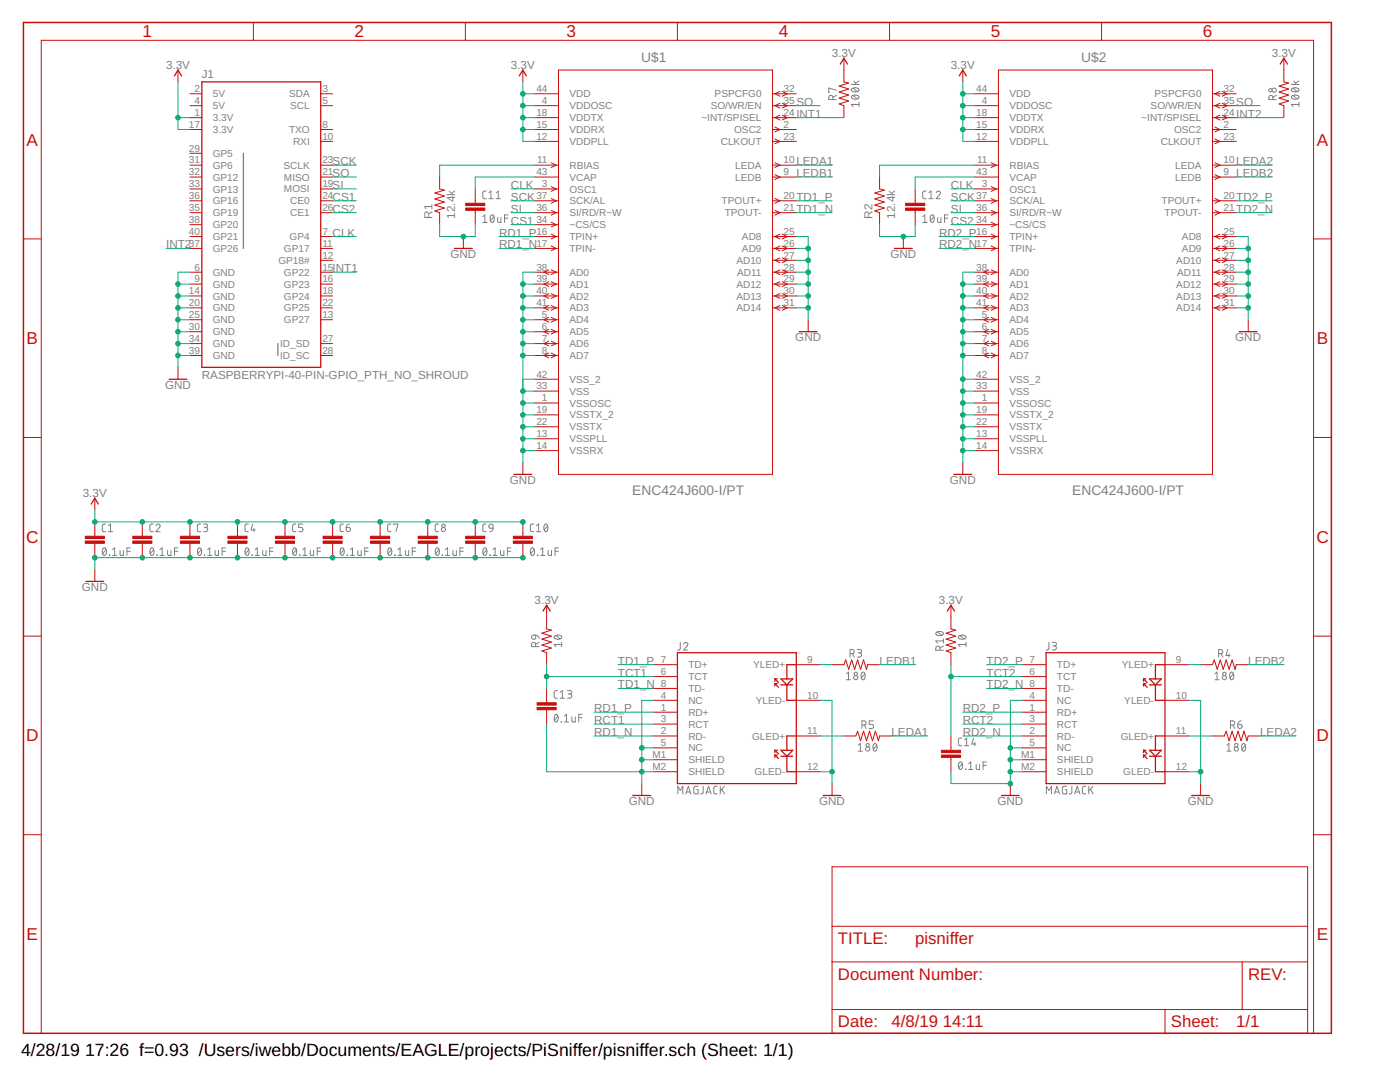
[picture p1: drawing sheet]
<svg xmlns="http://www.w3.org/2000/svg" width="279mm" height="216mm" viewBox="0 0 279 216" stroke-linecap="round" stroke-linejoin="round" font-family="sans-serif">
<g fill="none" stroke="#808080" stroke-width=".2">
<path d="M166.2 19.9v-.4a.42 .42 0 0 0-.4-.5 .42 .42 0 0 0-.4 .5v.4h1.5M166.9 18l-1.5-.4v.8h.2M166.9 19l-.7 .4M169.9 16.8h1.5M170 19.2a.96 .96 0 0 1 1.4 .2 .9 .9 0 0 1-1.5 0zM170 17.7a.96 .96 0 0 1 1.4 .2 .9 .9 0 0 1-1.5 0zM170.2 19l.9 .7M170.2 17.6l.9 .7M170.4 16.2l.5 .6M171.4 16.2l-.7 .4M254 19.9v-.4a.41 .41 0 0 0-.4-.5 .41 .41 0 0 0-.4 .5v.4h1.5M254.7 19l-.7 .4"/>
<path d="M257.7 16.8h1.5M257.8 19.2a.96 .96 0 0 1 1.4 .2 .88 .88 0 0 1-1.5 0zM257.8 17.7a.96 .96 0 0 1 1.4 .2 .88 .88 0 0 1-1.5 0zM258 19l.9 .7M258 17.6l.9 .7M258.2 16.2l.5 .6M259.2 16.2l-.7 .4M97 38.1l-.4 .1-.2 .3v.9l.2 .2h.4M97.6 39.6h.8M97.6 38.5l.4-.4v1.5M99 39.6h.9M99 38.5l.4-.4v1.5"/>
<path d="M171.4 20.8h-1.5l.3 .5M171.4 20.4v.9M184.8 38.1l-.4 .1-.3 .3 .1 .9 .2 .2h.4M185.4 39.6h.8M185.4 38.5l.4-.4v1.5M186.8 38.5a.41 .41 0 0 1 .6-.3 .41 .41 0 0 1 .2 .6l-.8 .8h.9M259.2 20.8h-1.5l.3 .5M259.2 20.4v.9M96.4 43.2l.4-.3v1.5M96.4 44.4h.8M98 43l.2-.1a.88 .88 0 0 1 0 1.5 .93 .93 0 0 1-.2-1.4zM98.6 43.2l-.7 .8"/>
<path d="M99.3 43.4v.8l.3 .2h.4v-1M100.7 43.5h.7M101.4 42.9h-.7v1.5M184.1 44.4h.9M184.1 43.2l.5-.3v1.5M185.8 43l.2-.1a.88 .88 0 0 1 0 1.5 .96 .96 0 0 1-.2-1.4zM186.4 43.2l-.7 .8M187.1 43.4v.8l.3 .2h.4v-1M188.5 43.5h.7M189.2 42.9h-.7v1.5M20.6 109.4l.2-.1a.88 .88 0 0 1 0 1.5 .96 .96 0 0 1-.2-1.4zM21.1 104.6h-.5l-.2 .3 .1 1.1 .6 .1"/>
<path d="M21.2 109.7l-.7 .8M21.6 106.1h.9M21.6 104.9l.5-.3v1.5M21.8 110.7l.1 .1zM22.5 110.8h.8M22.5 109.7l.4-.4v1.5M24 109.8v.9l.1 .1h.5v-1M25.3 110h.7M26 109.3h-.7v1.5M30.1 109.4l.2-.1a.88 .88 0 0 1 0 1.5 .93 .93 0 0 1-.2-1.4zM30.6 104.6l-.6 .1-.1 .2 .1 1.1 .6 .1M30.7 109.7l-.7 .8"/>
<path d="M31.1 104.9a.41 .41 0 0 1 .6-.3 .41 .41 0 0 1 .1 .6l-.7 .9h.9M31.3 110.7l.1 .1zM31.9 110.8h.9M31.9 109.7l.5-.4v1.5M33.4 109.8v.8l.2 .2h.5v-1M34.8 110h.7M35.5 109.3h-.7v1.5M39.6 109.4l.2-.1a.88 .88 0 0 1 0 1.5 .96 .96 0 0 1-.2-1.4zM40.1 104.6h-.5l-.2 .3v1l.2 .2h.5M40.2 109.7l-.7 .8M40.6 104.6h.7l.1 .2-.1 .4h-.5M40.8 110.7l.1 .1z"/>
<path d="M41 105.2a.42 .42 0 0 1 .5 .5 .42 .42 0 0 1-.5 .4h-.4M41.4 110.8h.9M41.4 109.7l.5-.4v1.5M42.9 109.8v.8l.2 .2h.5v-1M44.3 110h.7M45 109.3h-.7v1.5M49.1 109.4l.2-.1a.88 .88 0 0 1 0 1.5 .93 .93 0 0 1-.2-1.4zM49.6 104.6h-.5l-.2 .3 .1 1.1 .6 .1M49.7 109.7l-.7 .8M50.3 110.7l.1 .1zM50.4 104.6l-.3 1.1h.8M50.7 105.4v.7"/>
<path d="M50.9 110.8h.9M50.9 109.7l.5-.4v1.5M52.4 109.8v.8l.2 .2h.5v-1M53.8 110h.7M54.5 109.3h-.7v1.5M58.6 109.4l.2-.1a.88 .88 0 0 1 0 1.5 .96 .96 0 0 1-.2-1.4zM59.1 104.6h-.5l-.2 .3v1l.2 .2h.5M59.1 109.7l-.6 .8M59.8 110.7l.1 .1zM60.4 110.8h.9M60.4 109.7l.5-.4v1.5M60.5 104.6h-.9v.6h.5a.43 .43 0 0 1 .4 .5 .43 .43 0 0 1-.4 .4h-.5"/>
<path d="M61.9 109.8v.8l.2 .2h.5v-1M63.3 110h.7M64 109.3h-.7v1.5M68.1 109.4l.2-.1a.88 .88 0 0 1 0 1.5 .94 .94 0 0 1-.2-1.4zM68.5 104.6h-.4l-.2 .3 .1 1.1 .5 .1M68.6 109.7l-.6 .8M69.1 105.2h.5a.43 .43 0 0 1 .3 .5 .43 .43 0 0 1-.4 .4 .43 .43 0 0 1-.4-.4zM69.3 110.7l.1 .1zM69.8 104.6l-.4 .1-.3 .5M69.9 110.8h.9M69.9 109.7l.4-.4v1.5M71.4 109.8v.8l.2 .2h.5v-1"/>
<path d="M72.8 110h.7M73.5 109.3h-.7v1.5M77.6 109.4l.2-.1a.88 .88 0 0 1 0 1.5 .96 .96 0 0 1-.2-1.4zM78 104.6h-.4l-.2 .3v1l.2 .2h.4M78.1 109.7l-.7 .8M78.6 104.7v-.1h.8l-.4 1.5M78.8 110.7v.1zM79.4 110.8h.8M79.4 109.7l.4-.4v1.5M80.9 109.8v.8l.2 .2h.5v-1M82.3 110h.7M83 109.3h-.7v1.5"/>
<path d="M87.1 109.4l.2-.1a.88 .88 0 0 1 0 1.5 .94 .94 0 0 1-.2-1.4zM87.5 104.6h-.4l-.3 .3 .2 1.1 .5 .1M87.6 109.7l-.7 .8M88.3 110.7v.1zM88.9 110.8h.8M88.9 109.7l.4-.4v1.5M90.4 109.8v.8l.2 .2h.5v-1M91.8 110h.7M92.5 109.3h-.7v1.5M96.5 109.4l.3-.1a.88 .88 0 0 1 0 1.5 .93 .93 0 0 1-.3-1.4zM97 104.6h-.4l-.2 .3v1l.2 .2h.4M97.1 109.7l-.7 .8"/>
<path d="M97.7 104.7l.3-.1 .3 .1 .1 .7-.7-.1zM97.7 110.7l.1 .1zM98.4 110.8h.8M98.4 109.7l.4-.4v1.5M98.4 105.4l-.1 .4-.6 .3M99.9 109.8v.8l.2 .2h.5v-1M101.3 110h.6M101.9 109.3h-.6v1.5M106 109.4l.3-.1a.88 .88 0 0 1 0 1.5 .96 .96 0 0 1-.3-1.4zM106.5 104.6h-.5l-.2 .3 .1 1.1 .6 .1M106.6 109.7l-.7 .8M107.1 106.1h.8"/>
<path d="M107.1 104.9l.4-.3v1.5M107.3 110.7v.1zM107.9 110.8h.8M107.9 109.7l.4-.4v1.5M108.7 104.7l.2-.1a.9 .9 0 0 1 0 1.5 .96 .96 0 0 1-.2-1.4zM109.3 104.9l-.7 .8M109.4 109.8v.8l.1 .2h.6v-1M110.8 110h.6M111.4 109.3h-.6v1.5M106.2 126.9l.7-.2v.5a.42 .42 0 0 1-.6 .3 .42 .42 0 0 1-.1-.6zM106.9 129v-.4a.41 .41 0 0 0-.4-.4 .41 .41 0 0 0-.4 .4v.4h1.5M106.9 126.7l.6 .3 .1 .4"/>
<path d="M107.6 128.2l-.7 .3M110.7 126.9a.93 .93 0 0 1 1.4 .2 .88 .88 0 0 1-1.5 0zM110.9 126.8l.9 .7M111.3 137.8h-.5l-.2 .3v1l.2 .2h.5M111.8 139.3h.8M111.8 138.1l.4-.3v1.5M112.1 128.6h-1.5l.3 .4M112.1 128.2v.8M113.3 137.8h.6l.2 .2-.2 .4-.5 .1M113.7 138.5a.42 .42 0 0 1 .4 .4 .42 .42 0 0 1-.4 .4h-.4M135.8 128.2l-.1 1.3-.4 .2M136.4 128.5a.42 .42 0 0 1 .6-.3 .42 .42 0 0 1 .2 .7l-.8 .8h.9"/>
<path d="M168.9 134.5l.4-.4v1.5M168.9 135.6h.9M169.7 130.5h.4a.42 .42 0 0 0 .4-.5 .42 .42 0 0 0-.4-.4h-.4v1.5M170.2 130.5l.3 .6M171.1 129.6h.6l.2 .3-.2 .4h-.4M171.5 130.3a.42 .42 0 0 1 .4 .4 .42 .42 0 0 1-.4 .4h-.4M172 134.2l.3-.1a.9 .9 0 0 1 0 1.5 .94 .94 0 0 1-.3-1.4zM172.6 134.5l-.7 .8M186.9 126.2a.93 .93 0 0 1 1.4 .2 .9 .9 0 0 1-1.5 0zM187.1 126.1l.8 .7M187.6 129.8v-.5a.42 .42 0 0 0-.4-.4 .42 .42 0 0 0-.4 .4v.5h1.5M188.3 128.9l-.7 .3"/>
<path d="M188.3 127.9h-1.5l.3 .4M188.3 127.5v.8M191.4 126.9a.93 .93 0 0 1 1.4 .2 .9 .9 0 0 1-1.5 0zM191.6 126.8l.8 .7M192.8 128.6h-1.5l.3 .4M192.8 128.2v.8M209.3 128.2v1.3l-.5 .2M210 128.2h.7l.1 .2-.1 .4-.5 .1M210.4 128.9a.42 .42 0 0 1 .4 .4 .42 .42 0 0 1-.4 .4h-.4M242.5 135.6h.8M242.5 134.5l.4-.4v1.5M243.2 130.5h.4a.42 .42 0 0 0 .5-.5 .42 .42 0 0 0-.5-.4h-.4v1.5"/>
<path d="M243.7 130.5l.4 .6M245 129.6l-.3 1.2h.8M245.3 130.5v.6M245.6 134.2l.2-.1a.9 .9 0 0 1 0 1.5 .98 .98 0 0 1-.2-1.4zM246.1 134.5l-.6 .8M110.8 142.6l.2-.1a.9 .9 0 0 1 0 1.6 .96 .96 0 0 1-.2-1.5zM111.3 142.9l-.6 .8M112 144l.1 .1zM112.6 144.1h.9M112.6 142.9l.5-.4v1.6M114.1 143l.1 .9 .2 .2h.4v-1.1M115.5 143.2h.7"/>
<path d="M116.2 142.5h-.7v1.6M135.3 158.4v-1.5l.5 .8 .5-.8v1.5M136.9 158.4l.5-1.5 .5 1.5M137 158h.8M139.3 156.9h-.5l-.3 .2 .1 1.2 .7 .1v-.8h-.2M140.3 156.9v1.3l-.5 .2M140.9 158.4l.5-1.5 .5 1.5M141 158h.8M143.1 156.9h-.4l-.2 .3v1l.2 .2h.4M143.7 156.9v1.5M144.1 157.5l.5 .9M144.6 156.9l-.9 .9"/>
<path d="M171.3 148.7l.4-.3v1.5M171.3 149.9h.8M172 144.7h.4a.42 .42 0 0 0 .5-.4 .42 .42 0 0 0-.5-.5h-.4v1.6M172.5 144.7l.4 .7M174.3 143.8h-.8v.7h.5a.43 .43 0 0 1 .3 .4 .43 .43 0 0 1-.3 .5h-.5M174.4 148.5l.2-.1a.9 .9 0 0 1 0 1.5 .98 .98 0 0 1-.2-1.4zM175 148.7l-.7 .8M191.5 152.1l.2-.1a.88 .88 0 0 1 0 1.5 .96 .96 0 0 1-.2-1.4zM191.9 147.3h-.4l-.2 .3 .1 1.1 .5 .1M192 152.4l-.7 .8M192.5 148.8h.8M192.5 147.6l.4-.3v1.5"/>
<path d="M192.7 153.5h.1zM193.3 153.5h.9M193.3 152.4l.4-.4v1.5M194.3 147.3l-.3 1.2h.8M194.5 148.1v.7M194.8 152.5v.9l.3 .1h.4v-1M196.2 152.7h.7M196.9 152h-.7v1.5M208.8 158.4v-1.5l.5 .8 .5-.8v1.5M210.4 158.4l.5-1.5 .6 1.5M210.6 158h.7M212.9 156.9h-.5l-.4 .2v1l.2 .3h.7v-.8h-.3"/>
<path d="M213.9 156.9v1.3l-.2 .2h-.3M214.5 158.4l.5-1.5 .5 1.5M214.6 158h.8M216.7 156.9h-.5l-.2 .3 .1 1.1 .6 .1M217.3 156.9v1.5M217.6 157.5l.5 .9M218.1 156.9l-.8 .9M244.9 149.9h.8M244.9 148.7l.4-.3v1.5M245.6 144.7h.4a.42 .42 0 0 0 .4-.4 .42 .42 0 0 0-.4-.5h-.4v1.6M246.1 144.7l.3 .7M247 144.5h.5a.42 .42 0 0 1 .4 .5 .42 .42 0 0 1-.5 .4 .42 .42 0 0 1-.4-.5z"/>
<path d="M247.7 143.8l-.4 .2-.3 .5M248 148.5l.2-.1a.9 .9 0 0 1 0 1.5 .96 .96 0 0 1-.2-1.4zM248.5 148.7l-.7 .8"/>
<circle cx="253.5" cy="18" r=".34"/>
<circle cx="254.3" cy="18" r=".42"/>
<circle cx="88.5" cy="104.9" r=".34"/>
<circle cx="88.5" cy="105.7" r=".42"/>
<circle cx="170.8" cy="134.5" r=".34"/>
<circle cx="170.8" cy="135.2" r=".42"/>
<circle cx="244.3" cy="134.5" r=".34"/>
<circle cx="244.4" cy="135.2" r=".42"/>
<circle cx="173.2" cy="149.4" r=".43"/>
<circle cx="173.2" cy="148.7" r=".34"/>
<circle cx="246.7" cy="149.5" r=".42"/>
<circle cx="246.7" cy="148.7" r=".34"/>
</g>
<path d="M48.6 30.6v19M55.5 68.6v2.3" fill="none" stroke="#808080" stroke-width=".25"/>
<g fill="none" stroke="#c90d0c" stroke-width=".25">
<path d="M34.8 15.2l.7-1.2 .7 1.2M40.3 16.3h23.7v57h-23.7zM103.6 15.2l.8-1.2 .7 1.2M167.7 12.8l.7-1.2 .7 1.2M191.4 15.2l.8-1.2 .6 1.2M255.5 12.8l.7-1.2 .7 1.2M90.7 49.6h3.6M178.5 49.6h3.6M33.7 75.7h3.6M159.5 66.2h3.6M247.3 66.2h3.6M102.6 94.7h3.5"/>
<path d="M190.4 94.7h3.5M17.1 116h3.6M18.2 100.6l.7-1.2 .7 1.2M108.4 121.9l.7-1.1 .7 1.1M135.2 130.2h23.7v26.2h-23.7zM154.6 135.5h.5M154.6 135.5l.8 .7M154.6 135.5v.5M154.6 136.4v.5M154.6 136.4l.8 .7M154.6 136.4h.5M155.9 135.5h2.3l-1.2 1.2z"/>
<path d="M155.9 136.7h2.3M157 136.7v3h1.9M158.9 132.6h-1.9v2.9M189.1 121.9l.7-1.1 .7 1.1M208.8 130.2h23.7v26.2h-23.7zM228.2 135.5h.5M228.2 136.4h.5M228.2 135.5l.7 .7M228.2 135.5v.5M228.2 136.4v.5M228.2 136.4l.7 .7M229.4 135.5h2.4l-1.2 1.2z"/>
<path d="M229.4 136.7h2.4M230.6 136.7v3h1.9M232.5 132.6h-1.9v2.9M126.3 158.7h3.6M154.6 149.7h.5M154.6 149.7v.5M154.6 150.7v.4M154.6 149.7l.8 .7M154.6 150.7l.8 .7M154.6 150.7h.5M155.9 149.7h2.3l-1.2 1.2zM155.9 150.9h2.3"/>
<path d="M157 150.9v3.1h1.9M158.9 146.9h-1.9v2.8M164.3 158.7h3.5M199.9 158.7h3.5M228.2 149.7h.5M228.2 150.7h.5M228.2 149.7v.5M228.2 150.7v.4M228.2 149.7l.7 .7M228.2 150.7l.7 .7M229.4 149.7h2.4l-1.2 1.2zM229.4 150.9h2.4"/>
<path d="M230.6 150.9v3.1h1.9M232.5 146.9h-1.9v2.8M237.8 158.7h3.6"/>
</g>
<g fill="none" stroke="#c90d0c" stroke-width=".2">
<path d="M35.5 14v2.3M37.9 18.7h2.4M50.6 4.5v3.5M64 18.7h2.4M92.9 4.5v3.5M104.4 14v2.3M106.7 18.7h4.8M111.5 14h42.7v80.7h-42.7zM135.2 4.5v3.5M154.2 18.7h4.7M155.7 18.2l-1.1 .5 1.1 .5M156.1 18.2l1 .5-1 .5"/>
<path d="M168.4 11.6v4.7l1 .3-1.9 .6 1.9 .6-1.9 .6 1.9 .6-1.9 .6 1.9 .6-1.9 .5 .9 .4v2.4M177.5 4.5v3.5M192.2 14v2.3M194.5 18.7h4.8M199.3 14h42.7v80.7h-42.7zM219.8 4.5v3.5M242 18.7h4.7M243.5 18.2l-1 .5 1 .5M243.9 18.2l1 .5-1 .5M256.2 11.6v4.7l1 .3-1.9 .6 1.9 .6-1.9 .6 1.9 .6-1.9 .6 1.9 .6-1.9 .5 .9 .4v2.4M37.9 23.5h2.4M37.9 21.1h2.4"/>
<path d="M37.9 25.8h2.4M37.9 37.7h2.4M37.9 35.3h2.4M37.9 33h2.4M37.9 30.6h2.4M64 21.1h2.4M64 25.8h2.4M64 37.7h2.4M64 35.3h2.4M64 33h2.4M64 28.2h2.4M87.7 35.3v2.4l1 .2-1.9 .6 1.9 .6-1.9 .6 1.9 .6-1.9 .6 1.9 .6-1.9 .6 .9 .3v2.4"/>
<path d="M94.8 37.7v2.9M106.7 23.5h4.8M106.7 21.1h4.8M106.7 25.8h4.8M106.7 37.7h4.8M106.7 35.3h4.8M106.7 33h4.8M106.7 28.2h4.8M110 32.5l1 .5-1 .4M110 37.2l1 .5-1 .5M110 39.6l1 .5-1 .5M154.2 23.5h4.7"/>
<path d="M154.2 21.1h4.7M154.2 25.8h4.7M154.2 35.3h4.7M154.2 33h4.7M154.2 28.2h4.7M154.6 25.4l1.1 .4-1.1 .5M154.6 27.7l1.1 .5-1.1 .5M154.6 32.5l1.1 .5-1.1 .4M154.6 34.9l1.1 .4-1.1 .5M154.6 39.6l1.1 .5-1.1 .5M155.7 20.6l-1.1 .5 1.1 .5M155.7 23l-1.1 .5 1.1 .4"/>
<path d="M156.1 20.6l1 .5-1 .5M156.1 23l1 .5-1 .4M175.5 35.3v2.4l1 .2-1.9 .6 1.9 .6-1.9 .6 1.9 .6-1.9 .6 1.9 .6-1.9 .6 .9 .3v2.4M182.6 37.7v2.9M194.5 23.5h4.8M194.5 21.1h4.8M194.5 25.8h4.8M194.5 37.7h4.8M194.5 35.3h4.8M194.5 33h4.8M194.5 28.2h4.8M197.8 32.5l1 .5-1 .4"/>
<path d="M197.8 37.2l1 .5-1 .5M197.8 39.6l1 .5-1 .5M242 23.5h4.7M242 21.1h4.7M242 25.8h4.7M242 35.3h4.7M242 33h4.7M242 28.2h4.7M242.5 25.4l1 .4-1 .5M242.5 27.7l1 .5-1 .5M242.5 32.5l1 .5-1 .4M242.5 34.9l1 .4-1 .5"/>
<path d="M242.5 39.6l1 .5-1 .5M243.5 20.6l-1 .5 1 .5M243.5 23l-1 .5 1 .4M243.9 20.6l1 .5-1 .5M243.9 23l1 .5-1 .4M4.7 47.7h3.5M37.9 47.2h2.4M37.9 56.7h2.4M37.9 49.6h2.4M37.9 54.3h2.4M37.9 42.4h2.4M37.9 40.1h2.4"/>
<path d="M37.9 59.1h2.4M37.9 44.8h2.4M64 47.2h2.4M64 56.7h2.4M64 49.6h2.4M64 54.3h2.4M64 42.4h2.4M64 40.1h2.4M64 59.1h2.4M64 51.9h2.4M92.5 47.2v2.4M94.8 42v2.8"/>
<path d="M106.7 47.2h4.8M106.7 56.7h4.8M106.7 49.6h4.8M106.7 54.3h4.8M106.7 42.4h4.8M106.7 40.1h4.8M106.7 59.1h4.8M106.7 44.8h4.8M109.5 53.8l-1 .5 1 .5M109.5 56.2l-1 .5 1 .5M109.5 58.6l-1 .5 1 .4M110 42l1 .4-1 .5"/>
<path d="M110 44.3l1 .5-1 .5M110 46.7l1 .5-1 .5M110 49.1l1 .5-1 .4M110 53.8l1 .5-1 .5M110 56.2l1 .5-1 .5M110 58.6l1 .5-1 .4M154.2 47.2h4.7M154.2 56.7h4.7M154.2 49.6h4.7M154.2 54.3h4.7M154.2 42.4h4.7M154.2 40.1h4.7"/>
<path d="M154.2 59.1h4.7M154.2 51.9h4.7M154.6 42l1.1 .4-1.1 .5M155.7 46.7l-1.1 .5 1.1 .5M155.7 49.1l-1.1 .5 1.1 .4M155.7 51.5l-1.1 .4 1.1 .5M155.7 53.8l-1.1 .5 1.1 .5M155.7 56.2l-1.1 .5 1.1 .5M155.7 58.6l-1.1 .5 1.1 .4M156.1 46.7l1 .5-1 .5M156.1 49.1l1 .5-1 .4M156.1 51.5l1 .4-1 .5"/>
<path d="M156.1 53.8l1 .5-1 .5M156.1 56.2l1 .5-1 .5M156.1 58.6l1 .5-1 .4M180.3 47.2v2.4M182.6 42v2.8M194.5 47.2h4.8M194.5 56.7h4.8M194.5 49.6h4.8M194.5 54.3h4.8M194.5 42.4h4.8M194.5 40.1h4.8M194.5 59.1h4.8"/>
<path d="M194.5 44.8h4.8M197.3 53.8l-1 .5 1 .5M197.3 56.2l-1 .5 1 .5M197.3 58.6l-1 .5 1 .4M197.8 42l1 .4-1 .5M197.8 44.3l1 .5-1 .5M197.8 46.7l1 .5-1 .5M197.8 49.1l1 .5-1 .4M197.8 53.8l1 .5-1 .5M197.8 56.2l1 .5-1 .5M197.8 58.6l1 .5-1 .4M242 47.2h4.7"/>
<path d="M242 56.7h4.7M242 49.6h4.7M242 54.3h4.7M242 42.4h4.7M242 40.1h4.7M242 59.1h4.7M242 51.9h4.7M242.5 42l1 .4-1 .5M243.5 46.7l-1 .5 1 .5M243.5 49.1l-1 .5 1 .4M243.5 51.5l-1 .4 1 .5M243.5 53.8l-1 .5 1 .5"/>
<path d="M243.5 56.2l-1 .5 1 .5M243.5 58.6l-1 .5 1 .4M243.9 46.7l1 .5-1 .5M243.9 49.1l1 .5-1 .4M243.9 51.5l1 .4-1 .5M243.9 53.8l1 .5-1 .5M243.9 56.2l1 .5-1 .5M243.9 58.6l1 .5-1 .4M262.1 47.7h3.6M35.5 73.3v2.4M37.9 63.8h2.4M37.9 61.4h2.4"/>
<path d="M37.9 66.2h2.4M37.9 68.6h2.4M37.9 70.9h2.4M64 63.8h2.4M64 61.4h2.4M64 68.6h2.4M64 70.9h2.4M106.7 63.8h4.8M106.7 61.4h4.8M106.7 66.2h4.8M106.7 68.6h4.8M106.7 70.9h4.8"/>
<path d="M106.7 75.7h4.8M106.7 78h4.8M109.5 61l-1 .4 1 .5M109.5 63.3l-1 .5 1 .5M109.5 65.7l-1 .5 1 .5M109.5 68.1l-1 .5 1 .4M109.5 70.4l-1 .5 1 .5M110 61l1 .4-1 .5M110 63.3l1 .5-1 .5M110 65.7l1 .5-1 .5M110 68.1l1 .5-1 .4M110 70.4l1 .5-1 .5"/>
<path d="M154.2 61.4h4.7M155.7 61l-1.1 .4 1.1 .5M156.1 61l1 .4-1 .5M161.3 63.8v2.4M194.5 63.8h4.8M194.5 61.4h4.8M194.5 66.2h4.8M194.5 68.6h4.8M194.5 70.9h4.8M194.5 75.7h4.8M194.5 78h4.8M197.3 61l-1 .4 1 .5"/>
<path d="M197.3 63.3l-1 .5 1 .5M197.3 65.7l-1 .5 1 .5M197.3 68.1l-1 .5 1 .4M197.3 70.4l-1 .5 1 .5M197.8 61l1 .4-1 .5M197.8 63.3l1 .5-1 .5M197.8 65.7l1 .5-1 .5M197.8 68.1l1 .5-1 .4M197.8 70.4l1 .5-1 .5M242 61.4h4.7M243.5 61l-1 .4 1 .5M243.9 61l1 .4-1 .5"/>
<path d="M249.1 63.8v2.4M4.7 87.3h3.5M18.9 99.4v2.4M104.4 92.3v2.4M106.7 80.4h4.8M106.7 82.8h4.8M106.7 85.2h4.8M106.7 87.5h4.8M106.7 89.9h4.8M192.2 92.3v2.4M194.5 80.4h4.8M194.5 82.8h4.8"/>
<path d="M194.5 85.2h4.8M194.5 87.5h4.8M194.5 89.9h4.8M262.1 87.3h3.6M18.9 104.1v2.9M18.9 108.4v2.9M18.9 113.6v2.4M28.4 104.1v2.9M28.4 108.4v2.9M37.9 104.1v2.9M37.9 108.4v2.9M47.4 104.1v2.9"/>
<path d="M47.4 108.4v2.9M56.9 104.1v2.9M56.9 108.4v2.9M66.4 104.1v2.9M66.4 108.4v2.9M75.9 104.1v2.9M75.9 108.4v2.9M85.4 104.1v2.9M85.4 108.4v2.9M94.8 104.1v2.9M94.8 108.4v2.9M104.4 104.1v2.9"/>
<path d="M104.4 108.4v2.9M4.7 126.9h3.5M109.1 120.8v4.7l.9 .2-1.9 .6 1.9 .6-1.9 .6 1.9 .6-1.9 .6 1.9 .6-1.9 .6 1 .3v2.4M109.1 137.4v2.8M130.5 139.7h4.7M130.5 132.6h4.7M130.5 137.4h4.7M130.5 135h4.7M158.9 139.7h4.8M158.9 132.6h4.8M166.1 132.6h2.3l.4-.9 .6 1.9 .6-1.9 .6 1.9 .6-1.9 .5 1.9 .6-1.9 .6 1.9 .3-1h2.3M189.8 120.8v4.7l.9 .2-1.9 .6 1.9 .6-1.9 .6 1.9 .6-1.9 .6 1.9 .6-1.9 .6 1 .3v2.4"/>
<path d="M204 139.7h4.8M204 132.6h4.8M204 137.4h4.8M204 135h4.8M232.5 139.7h4.7M232.5 132.6h4.7M239.6 132.6h2.4l.3-.9 .6 1.9 .6-1.9 .6 1.9 .6-1.9 .6 1.9 .6-1.9 .6 1.9 .2-1h2.4M262.1 126.9h3.6M109.1 141.6v2.9M128.1 156.4v2.3M130.5 154h4.7M130.5 146.9h4.7"/>
<path d="M130.5 144.5h4.7M130.5 142.1h4.7M130.5 151.6h4.7M130.5 149.2h4.7M158.9 154h4.8M158.9 146.9h4.8M166.1 156.4v2.3M168.4 146.9h2.4l.4-1 .5 1.9 .6-1.9 .6 1.9 .6-1.9 .6 1.9 .6-1.9 .6 1.9 .2-.9h2.4M189.8 146.9v2.8M189.8 151.1v2.9M201.6 156.4v2.3M204 154h4.8"/>
<path d="M204 146.9h4.8M204 144.5h4.8M204 142.1h4.8M204 151.6h4.8M204 149.2h4.8M232.5 154h4.7M232.5 146.9h4.7M239.6 156.4v2.3M242 146.9h2.3l.4-1 .6 1.9 .6-1.9 .6 1.9 .6-1.9 .6 1.9 .6-1.9 .6 1.9 .2-.9h2.4M4.7 166.6h3.5M166.1 173h94.9v33.2h-94.9zM262.1 166.6h3.6"/>
<path d="M166.1 191.9h94.9M166.1 184.8h94.9M247.9 191.9v9.5M8.2 206.2v-198.2h253.9v198.2M166.1 201.4h94.9M232.5 201.4v4.8"/>
</g>
<path d="M4.7 4.5h261v201.7h-261z" fill="none" stroke="#c90d0c" stroke-width=".3"/>
<g fill="#c90d0c" stroke="#c90d0c" stroke-width=".2">
<path d="M17 107.9h3.8v.5h-3.8z"/>
<path d="M17 107h3.8v.5h-3.8z"/>
<path d="M26.5 107.9h3.8v.5h-3.8z"/>
<path d="M26.5 107h3.8v.5h-3.8z"/>
<path d="M36 107.9h3.8v.5h-3.8z"/>
<path d="M36 107h3.8v.5h-3.8z"/>
<path d="M45.5 107.9h3.8v.5h-3.8z"/>
<path d="M45.5 107h3.8v.5h-3.8z"/>
<path d="M55 107.9h3.8v.5h-3.8z"/>
<path d="M55 107h3.8v.5h-3.8z"/>
<path d="M64.5 107.9h3.8v.5h-3.8z"/>
<path d="M64.5 107h3.8v.5h-3.8z"/>
<path d="M74 107.9h3.8v.5h-3.8z"/>
<path d="M74 107h3.8v.5h-3.8z"/>
<path d="M83.5 107.9h3.8v.5h-3.8z"/>
<path d="M83.5 107h3.8v.5h-3.8z"/>
<path d="M92.9 107.9h3.9v.5h-3.9z"/>
<path d="M92.9 107h3.9v.5h-3.9z"/>
<path d="M102.4 107.9h3.9v.5h-3.9z"/>
<path d="M102.4 107h3.9v.5h-3.9z"/>
<path d="M92.9 41.5h3.9v.5h-3.9z"/>
<path d="M92.9 40.6h3.9v.4h-3.9z"/>
<path d="M180.7 41.5h3.9v.5h-3.9z"/>
<path d="M180.7 40.6h3.9v.4h-3.9z"/>
<path d="M107.2 141.2h3.8v.4h-3.8z"/>
<path d="M107.2 140.2h3.8v.5h-3.8z"/>
<path d="M187.9 150.7h3.8v.4h-3.8z"/>
<path d="M187.9 149.7h3.8v.5h-3.8z"/>
</g>
<g fill="none" stroke="#0dab76" stroke-width=".2">
<path d="M35.5 16.3v9.5h2.4M104.4 16.3v11.9h2.3M104.4 18.7h2.3M192.2 16.3v11.9h2.3M192.2 18.7h2.3M35.5 23.5h2.4M66.4 33h4.7M66.4 35.3h4.7M66.4 37.7h4.7M102 37.7h4.7M104.4 21.1h2.3M104.4 25.8h2.3"/>
<path d="M104.4 23.5h2.3M106.7 33h-19v2.3M106.7 35.3h-11.9v2.4M158.9 33h7.2M158.9 21.1h4.8M158.9 35.3h7.2M158.9 23.5h9.5M189.8 37.7h4.7M192.2 21.1h2.3M192.2 25.8h2.3M192.2 23.5h2.3M194.5 33h-19v2.3"/>
<path d="M194.5 35.3h-11.9v2.4M246.7 33h7.2M246.7 21.1h4.8M246.7 35.3h7.2M246.7 23.5h9.5M33.1 49.6h4.8M35.5 59.1h2.4M35.5 56.7h2.4M37.9 54.3h-2.4v19M66.4 54.3h4.7M66.4 47.2h4.7M66.4 40.1h4.7"/>
<path d="M66.4 42.4h4.7M87.7 44.8v2.4h7.1v-2.4M99.6 47.2h7.1M99.6 49.6h7.1M102 40.1h4.7M102 42.4h4.7M102 44.8h4.7M104.4 59.1h2.3M104.4 56.7h2.3M106.7 54.3h-2.3v38M158.9 54.3h2.4M158.9 59.1h2.4"/>
<path d="M158.9 56.7h2.4M158.9 47.2h2.4v16.6M158.9 49.6h2.4M158.9 51.9h2.4M158.9 40.1h7.2M158.9 42.4h7.2M175.5 44.8v2.4h7.1v-2.4M187.4 47.2h7.1M187.4 49.6h7.1M189.8 40.1h4.7M189.8 42.4h4.7M189.8 44.8h4.7"/>
<path d="M192.2 59.1h2.3M192.2 56.7h2.3M194.5 54.3h-2.3v38M246.7 54.3h2.4M246.7 59.1h2.4M246.7 56.7h2.4M246.7 47.2h2.4v16.6M246.7 49.6h2.4M246.7 51.9h2.4M246.7 40.1h7.2M246.7 42.4h7.2M35.5 70.9h2.4"/>
<path d="M35.5 68.6h2.4M35.5 66.2h2.4M35.5 63.8h2.4M35.5 61.4h2.4M104.4 70.9h2.3M104.4 68.6h2.3M104.4 66.2h2.3M104.4 63.8h2.3M104.4 61.4h2.3M104.4 75.7h2.3M104.4 78h2.3M158.9 61.4h2.4"/>
<path d="M192.2 70.9h2.3M192.2 68.6h2.3M192.2 66.2h2.3M192.2 63.8h2.3M192.2 61.4h2.3M192.2 75.7h2.3M192.2 78h2.3M246.7 61.4h2.4M104.4 80.4h2.3M104.4 82.8h2.3M104.4 85.2h2.3M104.4 87.5h2.3"/>
<path d="M104.4 89.9h2.3M192.2 80.4h2.3M192.2 82.8h2.3M192.2 85.2h2.3M192.2 87.5h2.3M192.2 89.9h2.3M18.9 101.8v2.3h85.5M104.4 111.3h-85.5v2.3M109.1 132.6v4.8M109.1 135h21.4M123.3 132.6h7.2M123.3 137.4h7.2"/>
<path d="M130.5 139.7h-2.4v16.7M163.7 139.7h2.4v16.7M163.7 132.6h2.4M175.5 132.6h7.1M189.8 132.6v14.3M189.8 135h14.2M196.9 132.6h7.1M196.9 137.4h7.1M204 139.7h-2.4v16.7h-11.8v-2.4M237.2 139.7h2.4v16.7M237.2 132.6h2.4M249.1 132.6h7.1"/>
<path d="M109.1 144.5v9.5h21.4M118.6 142.1h11.9M118.6 146.9h11.9M118.6 144.5h11.9M128.1 151.6h2.4M128.1 149.2h2.4M163.7 154h2.4M163.7 146.9h4.7M177.9 146.9h7.1M192.2 142.1h11.8M192.2 146.9h11.8M192.2 144.5h11.8"/>
<path d="M201.6 151.6h2.4M201.6 154h2.4M201.6 149.2h2.4M237.2 154h2.4M237.2 146.9h4.8M251.5 146.9h7.1"/>
</g>
<g fill="#0dab76" stroke="#0dab76" stroke-width=".2">
<circle cx="35.5" cy="70.9" r=".47"/>
<circle cx="35.5" cy="68.6" r=".47"/>
<circle cx="35.5" cy="66.2" r=".47"/>
<circle cx="35.5" cy="63.8" r=".47"/>
<circle cx="35.5" cy="61.4" r=".47"/>
<circle cx="35.5" cy="59.1" r=".47"/>
<circle cx="35.5" cy="56.7" r=".47"/>
<circle cx="18.9" cy="111.3" r=".47"/>
<circle cx="28.4" cy="111.3" r=".47"/>
<circle cx="37.9" cy="111.3" r=".47"/>
<circle cx="47.4" cy="111.3" r=".47"/>
<circle cx="56.9" cy="111.3" r=".47"/>
<circle cx="66.4" cy="111.3" r=".47"/>
<circle cx="75.9" cy="111.3" r=".47"/>
<circle cx="85.4" cy="111.3" r=".47"/>
<circle cx="94.8" cy="111.3" r=".47"/>
<circle cx="104.4" cy="111.3" r=".47"/>
<circle cx="201.6" cy="151.6" r=".47"/>
<circle cx="201.6" cy="149.2" r=".47"/>
<circle cx="201.6" cy="154" r=".47"/>
<circle cx="201.6" cy="156.4" r=".47"/>
<circle cx="104.4" cy="78" r=".47"/>
<circle cx="104.4" cy="80.4" r=".47"/>
<circle cx="104.4" cy="82.8" r=".47"/>
<circle cx="104.4" cy="85.2" r=".47"/>
<circle cx="104.4" cy="87.5" r=".47"/>
<circle cx="104.4" cy="89.9" r=".47"/>
<circle cx="104.4" cy="56.7" r=".47"/>
<circle cx="104.4" cy="59.1" r=".47"/>
<circle cx="104.4" cy="61.4" r=".47"/>
<circle cx="104.4" cy="63.8" r=".47"/>
<circle cx="104.4" cy="66.2" r=".47"/>
<circle cx="104.4" cy="68.6" r=".47"/>
<circle cx="104.4" cy="70.9" r=".47"/>
<circle cx="128.1" cy="154" r=".47"/>
<circle cx="128.1" cy="151.6" r=".47"/>
<circle cx="128.1" cy="149.2" r=".47"/>
<circle cx="192.2" cy="78" r=".47"/>
<circle cx="192.2" cy="80.4" r=".47"/>
<circle cx="192.2" cy="82.8" r=".47"/>
<circle cx="192.2" cy="85.2" r=".47"/>
<circle cx="192.2" cy="87.5" r=".47"/>
<circle cx="192.2" cy="89.9" r=".47"/>
<circle cx="192.2" cy="75.7" r=".47"/>
<circle cx="192.2" cy="56.7" r=".47"/>
<circle cx="192.2" cy="59.1" r=".47"/>
<circle cx="192.2" cy="61.4" r=".47"/>
<circle cx="192.2" cy="63.8" r=".47"/>
<circle cx="192.2" cy="66.2" r=".47"/>
<circle cx="192.2" cy="68.6" r=".47"/>
<circle cx="192.2" cy="70.9" r=".47"/>
<circle cx="166.1" cy="154" r=".47"/>
<circle cx="239.6" cy="154" r=".47"/>
<circle cx="180.3" cy="47.2" r=".47"/>
<circle cx="92.5" cy="47.2" r=".47"/>
<circle cx="161.3" cy="49.6" r=".47"/>
<circle cx="161.3" cy="51.9" r=".47"/>
<circle cx="161.3" cy="54.3" r=".47"/>
<circle cx="161.3" cy="56.7" r=".47"/>
<circle cx="161.3" cy="59.1" r=".47"/>
<circle cx="161.3" cy="61.4" r=".47"/>
<circle cx="249.1" cy="49.6" r=".47"/>
<circle cx="249.1" cy="51.9" r=".47"/>
<circle cx="249.1" cy="54.3" r=".47"/>
<circle cx="249.1" cy="56.7" r=".47"/>
<circle cx="249.1" cy="59.1" r=".47"/>
<circle cx="249.1" cy="61.4" r=".47"/>
<circle cx="18.9" cy="104.1" r=".47"/>
<circle cx="28.4" cy="104.1" r=".47"/>
<circle cx="37.9" cy="104.1" r=".47"/>
<circle cx="47.4" cy="104.1" r=".47"/>
<circle cx="56.9" cy="104.1" r=".47"/>
<circle cx="66.4" cy="104.1" r=".47"/>
<circle cx="75.9" cy="104.1" r=".47"/>
<circle cx="85.4" cy="104.1" r=".47"/>
<circle cx="94.8" cy="104.1" r=".47"/>
<circle cx="104.4" cy="104.1" r=".47"/>
<circle cx="104.4" cy="25.8" r=".47"/>
<circle cx="104.4" cy="23.5" r=".47"/>
<circle cx="104.4" cy="21.1" r=".47"/>
<circle cx="104.4" cy="18.7" r=".47"/>
<circle cx="192.2" cy="18.7" r=".47"/>
<circle cx="192.2" cy="21.1" r=".47"/>
<circle cx="192.2" cy="23.5" r=".47"/>
<circle cx="192.2" cy="25.8" r=".47"/>
<circle cx="35.5" cy="23.5" r=".47"/>
<circle cx="109.1" cy="135" r=".47"/>
<circle cx="189.8" cy="135" r=".47"/>
</g>
<g font-size="3.5">
<text x="4.2" y="210.7">4/28/19</text>
<text x="17" y="210.7">17:26 f=0.93 /Users/iwebb/Documents/EAGLE/projects/PiSniffer/pisniffer.sch (Sheet: 1/1)</text>
</g>
<g font-size="3.4" fill="#c90d0c">
<text x="28.4" y="7.5">1</text>
<text x="70.8" y="7.5">2</text>
<text x="113.1" y="7.5">3</text>
<text x="155.4" y="7.5">4</text>
<text x="197.7" y="7.5">5</text>
<text x="240" y="7.5">6</text>
<text x="5.3" y="29.1">A</text>
<text x="262.8" y="29.1">A</text>
<text x="5.3" y="68.7">B</text>
<text x="262.8" y="68.7">B</text>
<text x="5.2" y="108.3">C</text>
<text x="262.7" y="108.3">C</text>
<text x="5.2" y="147.9">D</text>
<text x="262.7" y="147.9">D</text>
<text x="5.3" y="187.6">E</text>
<text x="262.8" y="187.6">E</text>
</g>
<g font-size="3.3" fill="#c90d0c">
<text x="167.2" y="188.4">TITLE:</text>
<text x="182.7" y="188.4">pisniffer</text>
<text x="167.2" y="195.5">Document Number:</text>
<text x="249.1" y="195.5">REV:</text>
<text x="167.2" y="205">Date:</text>
<text x="177.9" y="205">4/8/19</text>
<text x="188.1" y="205">14:11</text>
<text x="233.7" y="205">Sheet:</text>
<text x="246.7" y="205">1/1</text>
</g>
<g font-size="2.8" fill="#808080">
<text x="128" y="12.3">U$1</text>
<text x="215.8" y="12.3">U$2</text>
<text x="126.2" y="98.7">ENC424J600-I/PT</text>
<text x="214" y="98.7">ENC424J600-I/PT</text>
</g>
<g font-size="2.3" fill="#808080">
<text x="166" y="11.4">3.3V</text>
<text x="253.8" y="11.4">3.3V</text>
<text x="33.1" y="13.7">3.3V</text>
<text x="40.3" y="15.6">J1</text>
<text x="102" y="13.7">3.3V</text>
<text x="189.8" y="13.7">3.3V</text>
<text x="158.9" y="21.1">SO</text>
<text x="158.9" y="23.5">INT1</text>
<text x="246.7" y="21.1">SO</text>
<text x="246.7" y="23.5">INT2</text>
<text x="66.4" y="33">SCK</text>
<text x="66.4" y="35.3">SO</text>
<text x="158.9" y="35.3">LEDB1</text>
<text x="158.9" y="33">LEDA1</text>
<text x="246.7" y="35.3">LEDB2</text>
<text x="246.7" y="33">LEDA2</text>
<text x="66.4" y="37.7">SI</text>
<text x="66.4" y="40.1">CS1</text>
<text x="102" y="40.1">SCK</text>
<text x="102" y="37.7">CLK</text>
<text x="158.9" y="40.1">TD1_P</text>
<text x="189.8" y="40.1">SCK</text>
<text x="189.8" y="37.7">CLK</text>
<text x="246.7" y="40.1">TD2_P</text>
<text x="66.4" y="42.4">CS2</text>
<text x="66.4" y="47.2">CLK</text>
<text x="86.3" y="43.6" transform="rotate(-90 86.3 43.6)">R1</text>
<text x="90.8" y="43.6" transform="rotate(-90 90.8 43.6)">12.4k</text>
<text x="99.6" y="47.2">RD1_P</text>
<text x="102" y="42.4">SI</text>
<text x="102" y="44.8">CS1</text>
<text x="158.9" y="42.4">TD1_N</text>
<text x="174.1" y="43.6" transform="rotate(-90 174.1 43.6)">R2</text>
<text x="178.6" y="43.6" transform="rotate(-90 178.6 43.6)">12.4k</text>
<text x="187.4" y="47.2">RD2_P</text>
<text x="189.8" y="42.4">SI</text>
<text x="189.8" y="44.8">CS2</text>
<text x="246.7" y="42.4">TD2_N</text>
<text x="33.2" y="49.6">INT2</text>
<text x="89.9" y="51.5">GND</text>
<text x="99.6" y="49.6">RD1_N</text>
<text x="177.7" y="51.5">GND</text>
<text x="187.4" y="49.6">RD2_N</text>
<text x="66.4" y="54.3">INT1</text>
<text x="158.7" y="68.1">GND</text>
<text x="246.5" y="68.1">GND</text>
<text x="32.9" y="77.6">GND</text>
<text x="40.3" y="75.7">RASPBERRYPI-40-PIN-GPIO_PTH_NO_SHROUD</text>
<text x="16.5" y="99.2">3.3V</text>
<text x="101.8" y="96.5">GND</text>
<text x="189.6" y="96.5">GND</text>
<text x="16.3" y="117.9">GND</text>
<text x="106.7" y="120.5">3.3V</text>
<text x="187.4" y="120.5">3.3V</text>
<text x="123.3" y="132.6">TD1_P</text>
<text x="123.3" y="137.4">TD1_N</text>
<text x="123.3" y="135">TCT1</text>
<text x="175.5" y="132.6">LEDB1</text>
<text x="196.9" y="132.6">TD2_P</text>
<text x="196.9" y="137.4">TD2_N</text>
<text x="196.9" y="135">TCT2</text>
<text x="249.1" y="132.6">LEDB2</text>
<text x="118.6" y="142.1">RD1_P</text>
<text x="192.1" y="142.1">RD2_P</text>
<text x="118.6" y="146.9">RD1_N</text>
<text x="118.6" y="144.5">RCT1</text>
<text x="177.9" y="146.9">LEDA1</text>
<text x="192.1" y="146.9">RD2_N</text>
<text x="192.1" y="144.5">RCT2</text>
<text x="251.5" y="146.9">LEDA2</text>
<text x="125.5" y="160.6">GND</text>
<text x="163.5" y="160.6">GND</text>
<text x="199.1" y="160.6">GND</text>
<text x="237" y="160.6">GND</text>
</g>
<g font-size="2" fill="#808080">
<text x="38.8" y="23.1">1</text>
<text x="38.8" y="20.8">4</text>
<text x="38.8" y="18.4">2</text>
<text x="42.5" y="21.8">5V</text>
<text x="42.5" y="19.4">5V</text>
<text x="57.7" y="19.4">SDA</text>
<text x="57.9" y="21.8">SCL</text>
<text x="64.3" y="18.4">3</text>
<text x="64.3" y="20.8">5</text>
<text x="107" y="18.4">44</text>
<text x="107" y="23.1">18</text>
<text x="108.2" y="20.8">4</text>
<text x="113.6" y="19.4">VDD</text>
<text x="113.6" y="21.8">VDDOSC</text>
<text x="141.8" y="21.8">SO/WR/EN</text>
<text x="142.6" y="19.4">PSPCFG0</text>
<text x="156.4" y="18.4">32</text>
<text x="156.4" y="20.8">35</text>
<text x="156.4" y="23.1">24</text>
<text x="194.8" y="18.4">44</text>
<text x="194.8" y="23.1">18</text>
<text x="196" y="20.8">4</text>
<text x="201.5" y="19.4">VDD</text>
<text x="201.5" y="21.8">VDDOSC</text>
<text x="229.6" y="21.8">SO/WR/EN</text>
<text x="230.4" y="19.4">PSPCFG0</text>
<text x="244.2" y="18.4">32</text>
<text x="244.2" y="20.8">35</text>
<text x="244.2" y="23.1">24</text>
<text x="37.7" y="25.5">17</text>
<text x="42.5" y="24.2">3.3V</text>
<text x="42.5" y="26.5">3.3V</text>
<text x="57.7" y="26.5">TXO</text>
<text x="58.5" y="28.9">RXI</text>
<text x="64.3" y="27.9">10</text>
<text x="64.3" y="25.5">8</text>
<text x="107" y="25.5">15</text>
<text x="107" y="27.9">12</text>
<text x="113.6" y="24.2">VDDTX</text>
<text x="113.6" y="26.5">VDDRX</text>
<text x="113.6" y="28.9">VDDPLL</text>
<text x="140" y="24.2">~INT/SPISEL</text>
<text x="143.8" y="28.9">CLKOUT</text>
<text x="146.5" y="26.5">OSC2</text>
<text x="156.4" y="25.5">2</text>
<text x="156.4" y="27.9">23</text>
<text x="194.8" y="25.5">15</text>
<text x="194.8" y="27.9">12</text>
<text x="201.5" y="24.2">VDDTX</text>
<text x="201.5" y="26.5">VDDRX</text>
<text x="201.5" y="28.9">VDDPLL</text>
<text x="227.8" y="24.2">~INT/SPISEL</text>
<text x="231.6" y="28.9">CLKOUT</text>
<text x="234.3" y="26.5">OSC2</text>
<text x="244.2" y="25.5">2</text>
<text x="244.2" y="27.9">23</text>
<text x="37.7" y="30.3">29</text>
<text x="37.7" y="32.6">31</text>
<text x="37.7" y="35">32</text>
<text x="42.5" y="31.3">GP5</text>
<text x="42.5" y="33.7">GP6</text>
<text x="56.6" y="33.7">SCLK</text>
<text x="64.3" y="35">21</text>
<text x="64.3" y="32.6">23</text>
<text x="107" y="35">43</text>
<text x="107.2" y="32.6">11</text>
<text x="113.6" y="33.7">RBIAS</text>
<text x="146.7" y="33.7">LEDA</text>
<text x="156.4" y="32.6">10</text>
<text x="156.4" y="35">9</text>
<text x="194.8" y="35">43</text>
<text x="195" y="32.6">11</text>
<text x="201.5" y="33.7">RBIAS</text>
<text x="234.5" y="33.7">LEDA</text>
<text x="244.2" y="32.6">10</text>
<text x="244.2" y="35">9</text>
<text x="37.7" y="37.4">33</text>
<text x="37.7" y="39.7">36</text>
<text x="42.5" y="36">GP12</text>
<text x="42.5" y="38.4">GP13</text>
<text x="42.5" y="40.8">GP16</text>
<text x="56.7" y="38.4">MOSI</text>
<text x="56.7" y="36">MISO</text>
<text x="57.9" y="40.8">CE0</text>
<text x="64.3" y="37.4">19</text>
<text x="64.3" y="39.7">24</text>
<text x="107" y="39.7">37</text>
<text x="108.2" y="37.4">3</text>
<text x="113.6" y="36">VCAP</text>
<text x="113.6" y="38.4">OSC1</text>
<text x="113.6" y="40.8">SCK/AL</text>
<text x="144" y="40.8">TPOUT+</text>
<text x="146.7" y="36">LEDB</text>
<text x="156.4" y="39.7">20</text>
<text x="194.8" y="39.7">37</text>
<text x="196" y="37.4">3</text>
<text x="201.5" y="36">VCAP</text>
<text x="201.5" y="38.4">OSC1</text>
<text x="201.5" y="40.8">SCK/AL</text>
<text x="231.8" y="40.8">TPOUT+</text>
<text x="234.5" y="36">LEDB</text>
<text x="244.2" y="39.7">20</text>
<text x="37.7" y="42.1">35</text>
<text x="37.7" y="44.5">38</text>
<text x="37.7" y="46.9">40</text>
<text x="42.5" y="43.2">GP19</text>
<text x="42.5" y="45.5">GP20</text>
<text x="42.5" y="47.9">GP21</text>
<text x="57.8" y="47.9">GP4</text>
<text x="57.9" y="43.2">CE1</text>
<text x="64.3" y="46.9">7</text>
<text x="64.3" y="42.1">26</text>
<text x="107" y="42.1">36</text>
<text x="107" y="44.5">34</text>
<text x="107" y="46.9">16</text>
<text x="113.6" y="43.2">SI/RD/R~W</text>
<text x="113.6" y="45.5">~CS/CS</text>
<text x="113.6" y="47.9">TPIN+</text>
<text x="144.6" y="43.2">TPOUT-</text>
<text x="148.1" y="47.9">AD8</text>
<text x="156.4" y="42.1">21</text>
<text x="156.4" y="46.9">25</text>
<text x="194.8" y="42.1">36</text>
<text x="194.8" y="44.5">34</text>
<text x="194.8" y="46.9">16</text>
<text x="201.5" y="43.2">SI/RD/R~W</text>
<text x="201.5" y="45.5">~CS/CS</text>
<text x="201.5" y="47.9">TPIN+</text>
<text x="232.4" y="43.2">TPOUT-</text>
<text x="235.9" y="47.9">AD8</text>
<text x="244.2" y="42.1">21</text>
<text x="244.2" y="46.9">25</text>
<text x="37.7" y="49.2">37</text>
<text x="38.8" y="54">6</text>
<text x="42.5" y="50.3">GP26</text>
<text x="55.6" y="52.6">GP18#</text>
<text x="56.7" y="50.3">GP17</text>
<text x="64.3" y="49.2">11</text>
<text x="64.3" y="54">15</text>
<text x="64.3" y="51.6">12</text>
<text x="107" y="49.2">17</text>
<text x="107" y="54">38</text>
<text x="113.6" y="50.3">TPIN-</text>
<text x="147" y="52.6">AD10</text>
<text x="148.1" y="50.3">AD9</text>
<text x="156.4" y="49.2">26</text>
<text x="156.4" y="51.6">27</text>
<text x="156.4" y="54">28</text>
<text x="194.8" y="49.2">17</text>
<text x="194.8" y="54">38</text>
<text x="201.5" y="50.3">TPIN-</text>
<text x="234.8" y="52.6">AD10</text>
<text x="235.9" y="50.3">AD9</text>
<text x="244.2" y="49.2">26</text>
<text x="244.2" y="51.6">27</text>
<text x="244.2" y="54">28</text>
<text x="37.7" y="58.7">14</text>
<text x="38.8" y="56.4">9</text>
<text x="42.5" y="57.4">GND</text>
<text x="42.5" y="59.8">GND</text>
<text x="42.5" y="55">GND</text>
<text x="56.7" y="55">GP22</text>
<text x="56.7" y="59.8">GP24</text>
<text x="56.7" y="57.4">GP23</text>
<text x="64.3" y="58.7">18</text>
<text x="64.3" y="56.4">16</text>
<text x="107" y="56.4">39</text>
<text x="107" y="58.7">40</text>
<text x="113.6" y="55">AD0</text>
<text x="113.6" y="57.4">AD1</text>
<text x="113.6" y="59.8">AD2</text>
<text x="147" y="57.4">AD12</text>
<text x="147" y="59.8">AD13</text>
<text x="147.1" y="55">AD11</text>
<text x="156.4" y="56.4">29</text>
<text x="156.4" y="58.7">30</text>
<text x="194.8" y="56.4">39</text>
<text x="194.8" y="58.7">40</text>
<text x="201.5" y="55">AD0</text>
<text x="201.5" y="57.4">AD1</text>
<text x="201.5" y="59.8">AD2</text>
<text x="234.8" y="57.4">AD12</text>
<text x="234.8" y="59.8">AD13</text>
<text x="234.9" y="55">AD11</text>
<text x="244.2" y="56.4">29</text>
<text x="244.2" y="58.7">30</text>
<text x="37.7" y="63.5">25</text>
<text x="37.7" y="61.1">20</text>
<text x="37.7" y="65.8">30</text>
<text x="42.5" y="64.5">GND</text>
<text x="42.5" y="62.1">GND</text>
<text x="56.7" y="64.5">GP27</text>
<text x="56.7" y="62.1">GP25</text>
<text x="64.3" y="63.5">13</text>
<text x="64.3" y="61.1">22</text>
<text x="107" y="61.1">41</text>
<text x="108.2" y="63.5">5</text>
<text x="108.2" y="65.8">6</text>
<text x="113.6" y="62.1">AD3</text>
<text x="113.6" y="64.5">AD4</text>
<text x="147" y="62.1">AD14</text>
<text x="156.4" y="61.1">31</text>
<text x="194.8" y="61.1">41</text>
<text x="196" y="63.5">5</text>
<text x="196" y="65.8">6</text>
<text x="201.5" y="62.1">AD3</text>
<text x="201.5" y="64.5">AD4</text>
<text x="234.8" y="62.1">AD14</text>
<text x="244.2" y="61.1">31</text>
<text x="37.7" y="68.2">34</text>
<text x="37.7" y="70.6">39</text>
<text x="42.5" y="66.9">GND</text>
<text x="42.5" y="69.3">GND</text>
<text x="42.5" y="71.6">GND</text>
<text x="55.9" y="69.3">ID_SD</text>
<text x="55.9" y="71.6">ID_SC</text>
<text x="64.3" y="68.2">27</text>
<text x="64.3" y="70.6">28</text>
<text x="108.2" y="68.2">7</text>
<text x="108.2" y="70.6">8</text>
<text x="113.6" y="66.9">AD5</text>
<text x="113.6" y="69.3">AD6</text>
<text x="113.6" y="71.6">AD7</text>
<text x="196" y="68.2">7</text>
<text x="196" y="70.6">8</text>
<text x="201.5" y="66.9">AD5</text>
<text x="201.5" y="69.3">AD6</text>
<text x="201.5" y="71.6">AD7</text>
<text x="107" y="75.3">42</text>
<text x="107" y="77.7">33</text>
<text x="113.6" y="76.4">VSS_2</text>
<text x="194.8" y="75.3">42</text>
<text x="194.8" y="77.7">33</text>
<text x="201.5" y="76.4">VSS_2</text>
<text x="107" y="82.5">19</text>
<text x="108.2" y="80.1">1</text>
<text x="113.6" y="78.8">VSS</text>
<text x="113.6" y="81.1">VSSOSC</text>
<text x="113.6" y="83.5">VSSTX_2</text>
<text x="194.8" y="82.5">19</text>
<text x="196" y="80.1">1</text>
<text x="201.5" y="78.8">VSS</text>
<text x="201.5" y="81.1">VSSOSC</text>
<text x="201.5" y="83.5">VSSTX_2</text>
<text x="107" y="84.8">22</text>
<text x="107" y="87.2">13</text>
<text x="107" y="89.6">14</text>
<text x="113.6" y="85.9">VSSTX</text>
<text x="113.6" y="88.2">VSSPLL</text>
<text x="194.8" y="84.8">22</text>
<text x="194.8" y="87.2">13</text>
<text x="194.8" y="89.6">14</text>
<text x="201.5" y="85.9">VSSTX</text>
<text x="201.5" y="88.2">VSSPLL</text>
<text x="113.6" y="90.6">VSSRX</text>
<text x="201.5" y="90.6">VSSRX</text>
<text x="131.9" y="137">8</text>
<text x="131.9" y="134.7">6</text>
<text x="131.9" y="132.3">7</text>
<text x="137.4" y="135.7">TCT</text>
<text x="137.4" y="133.3">TD+</text>
<text x="150.3" y="133.3">YLED+</text>
<text x="161.1" y="132.3">9</text>
<text x="205.5" y="137">8</text>
<text x="205.5" y="134.7">6</text>
<text x="205.5" y="132.3">7</text>
<text x="210.9" y="135.7">TCT</text>
<text x="210.9" y="133.3">TD+</text>
<text x="223.9" y="133.3">YLED+</text>
<text x="234.7" y="132.3">9</text>
<text x="131.9" y="141.8">1</text>
<text x="131.9" y="139.4">4</text>
<text x="137.4" y="142.8">RD+</text>
<text x="137.4" y="138.1">TD-</text>
<text x="137.4" y="140.5">NC</text>
<text x="150.8" y="140.4">YLED-</text>
<text x="161.1" y="139.4">10</text>
<text x="205.5" y="141.8">1</text>
<text x="205.5" y="139.4">4</text>
<text x="210.9" y="142.8">RD+</text>
<text x="210.9" y="138.1">TD-</text>
<text x="210.9" y="140.5">NC</text>
<text x="224.4" y="140.4">YLED-</text>
<text x="234.7" y="139.4">10</text>
<text x="131.9" y="146.5">2</text>
<text x="131.9" y="144.2">3</text>
<text x="131.9" y="148.9">5</text>
<text x="137.4" y="147.6">RD-</text>
<text x="137.4" y="145.2">RCT</text>
<text x="137.4" y="149.9">NC</text>
<text x="150.1" y="147.6">GLED+</text>
<text x="161.1" y="146.5">11</text>
<text x="205.5" y="146.5">2</text>
<text x="205.5" y="144.2">3</text>
<text x="205.5" y="148.9">5</text>
<text x="210.9" y="147.6">RD-</text>
<text x="210.9" y="145.2">RCT</text>
<text x="210.9" y="149.9">NC</text>
<text x="223.7" y="147.6">GLED+</text>
<text x="234.7" y="146.5">11</text>
<text x="130.2" y="151.3">M1</text>
<text x="130.2" y="153.6">M2</text>
<text x="137.4" y="152.3">SHIELD</text>
<text x="137.4" y="154.7">SHIELD</text>
<text x="150.6" y="154.7">GLED-</text>
<text x="161.1" y="153.6">12</text>
<text x="203.8" y="151.3">M1</text>
<text x="203.8" y="153.6">M2</text>
<text x="210.9" y="152.3">SHIELD</text>
<text x="210.9" y="154.7">SHIELD</text>
<text x="224.2" y="154.7">GLED-</text>
<text x="234.7" y="153.6">12</text>
</g>
</svg>
